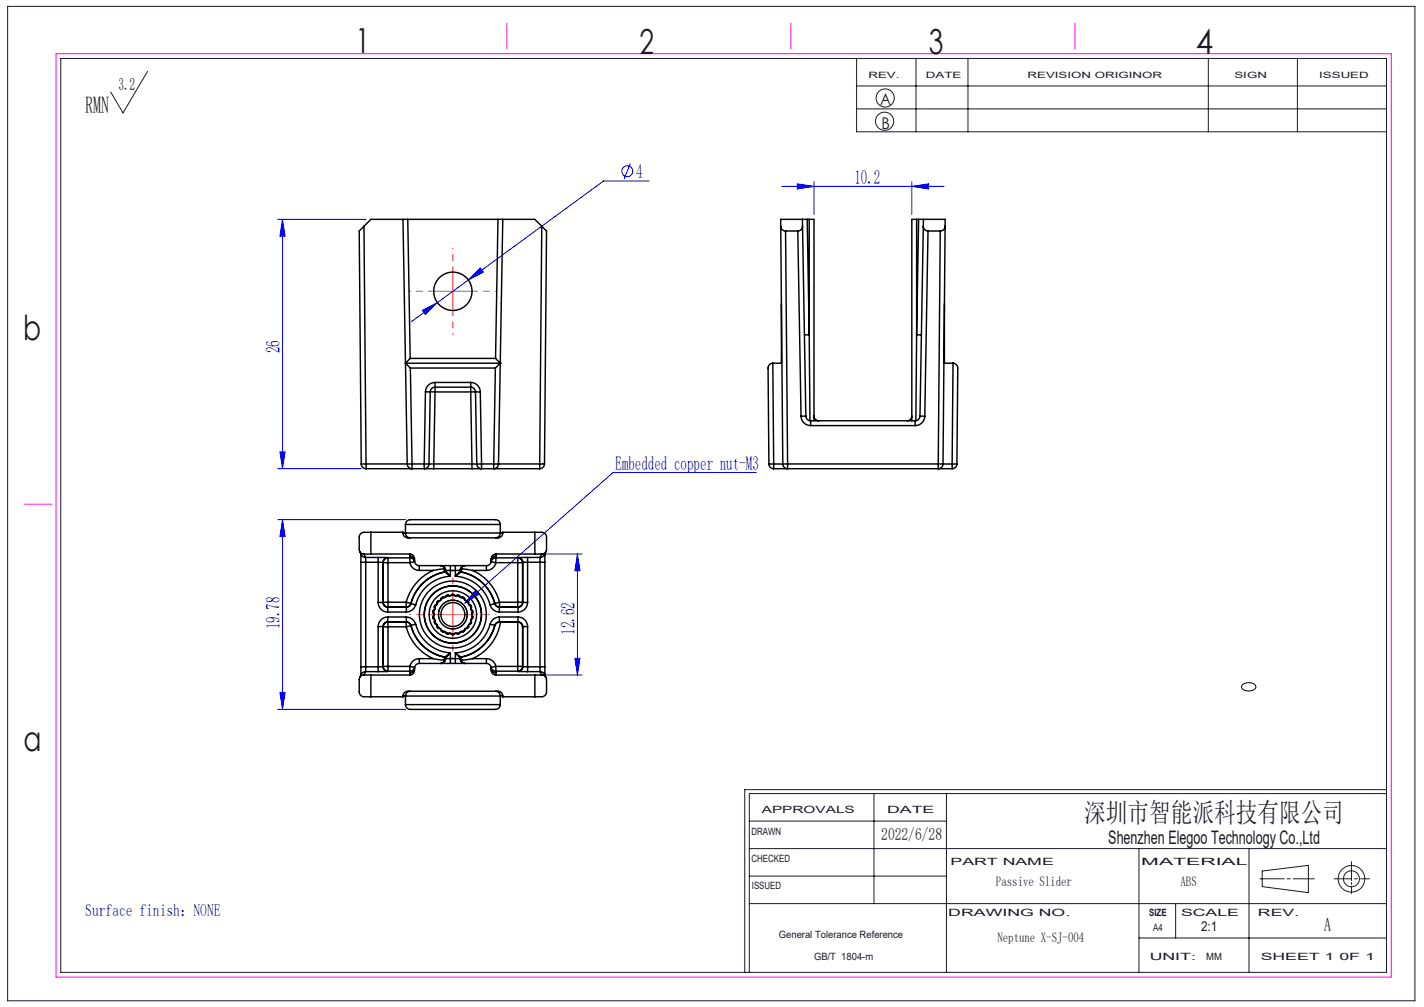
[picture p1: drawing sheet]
<svg xmlns="http://www.w3.org/2000/svg" width="297mm" height="210mm" viewBox="0 0 297 210" stroke-linecap="round" stroke-linejoin="round" font-family="sans-serif">
<g fill="none" stroke="#191924" stroke-width=".21">
<path d="M1.6 1.3h293.5v207.4h-293.5zM12.7 12.2h276.5v190.6h-276.5zM30.8 14.9l-5.1 8.6-2.6-4.3M178.7 12.2v15.3h110.5M178.7 17.9h110.5M191.1 12.2v15.3M201.9 12.2v15.3M252 12.2v15.3M270.6 12.2v15.3M178.7 22.7h110.5M156.3 177h132.9M156.3 171.2h41.1"/>
<path d="M182.3 165.5v22.9M197.4 165.5v37.3M237.6 177v25.8M260.5 177v25.8M281.9 179.7v4M289.2 165.5h-132.9v37.3M289.2 164.7h-133.9v38.1M156.3 188.4h132.9M156.3 182.7h41.1M237.6 195.6h51.6M245.2 188.4v7.2M262.8 183.3h5"/>
<path d="M263.3 181.6l9.6-1.1v5.7l-9.6-1.3zM268.5 183.3h.6M269.7 183.3h4.4M278.3 183.3h3.6M281.9 184v.4M281.9 184.8v1.5M282.5 183.3h.6M283.8 183.3h1.9"/>
<circle cx="184.5" cy="25.3" r="1.89"/>
<circle cx="184.6" cy="20.4" r="1.89"/>
<circle cx="281.9" cy="183.3" r="1.67"/>
<circle cx="281.9" cy="183.3" r="2.77"/>
</g>
<path d="M11.7 11.2h278.5v192.6h-278.5zM105.7 4.8v5.4M165 4.8v5.4M224.2 4.8v5.4M5.1 105.1h5.7" fill="none" stroke="#f0f" stroke-width=".21"/>
<g fill="none" stroke="#00f" stroke-width=".21">
<path d="M131.5 34.1l-1.3 3.2M135.4 37.7h-9.5l-28.2 20.7M163 38.9h33.9M166.3 38.3l3.5 .6-3.5 .5zM169.8 37.9v6.8M190.2 38.9l3.5-.6v1.1zM190.2 37.9v6.8M57.9 45.7h18.5M58.9 45.7l.6 3.5h-1.1zM58.9 45.7v52M97.7 58.4l2.5-2.5 .6 .9zM97.7 58.4l-11.9 8.7"/>
<path d="M88.1 64.7l3.1-1.6-2.5 2.5zM57.9 97.7h17.4M58.4 94.2h1.1l-.6 3.5zM157.8 98.5h-29.9l-30.9 27.3M57.9 108.4h26.7M58.9 108.4l.6 3.5h-1.1zM58.9 108.4v39.5M112.6 115.5h8.8M120.4 115.5l.6 3.5h-1.1zM120.4 115.5v25.3M99.2 123.1l.7 .8-2.9 1.9zM119.9 137.3h1.1l-.6 3.5z"/>
<path d="M57.9 147.9h26.7M58.4 144.4h1.1l-.6 3.5zM112.6 140.8h8.8"/>
<circle cx="130.8" cy="35.7" r="1.14"/>
</g>
<path d="M91.6 128.9a3 3 0 0 1 2.6-3.7 3 3 0 0 1 3.2 3.2 3 3 0 0 1-3.7 2.7M259.1 142.8a1.91 1.91 0 0 1 2.8 .4 1.58 1.58 0 0 1-2.2 .8l-.5-.3a.57 .57 0 0 1-.1-.9z" fill="none" stroke="#000" stroke-width=".21"/>
<path d="M94.5 55.7v-4M89.5 60.7h-4M94.5 65.7v4M99.5 60.7h4M89.5 128.2h-4M94.5 123.2v-4M94.5 133.2v4M99.5 128.2h4" fill="none" stroke="#f00" stroke-width=".21" stroke-dasharray="30.5 1.3 1.3 1.3" stroke-dashoffset="30.4"/>
<path d="M94.5 55.7v10M89.5 60.7h10M89.5 128.2h10M94.5 123.2v10" fill="none" stroke="#f00" stroke-width=".21"/>
<g fill="#00f">
<path d="M99.2 123.1l.7 .8-2.9 1.9z"/>
<path d="M88.1 64.7l.6 .9 2.5-2.5zM97.7 58.4l3.1-1.6-.6-.9zM166.3 38.3l3.5 .6-3.5 .5zM190.2 38.9l3.5-.6v1.1z"/>
<path d="M58.9 45.7l.6 3.5h-1.1zM58.4 94.2h1.1l-.6 3.5zM58.9 108.4l.6 3.5h-1.1zM58.4 144.4h1.1l-.6 3.5zM120.4 115.5l.6 3.5h-1.1zM119.9 137.3h1.1l-.6 3.5z"/>
</g>
<g fill="none" stroke="#000" stroke-width=".3">
<path d="M75.9 47.2l-1 1 .4 48.6M75.9 47.2l.4 49.6M84 45.7h1M84 45.7l.9 51.1M84 45.7h-6.6l-1.5 1.5M85 45.7h18.9M85 45.7l.6 29M103.9 45.7h1M103.9 45.7l-.5 29M104.9 45.7l-.9 51.1M104.9 45.7h6.7l1.4 1.5M113 47.2l1 1-.4 48.6"/>
<path d="M113 47.2l-.4 49.6M162.8 47.2a1.01 1.01 0 0 0 1 1M162.8 47.2l.5 49.6M163.8 48.2h2.6M163.8 48.2l.5 48.6M166.4 48.2l.7 38.6M167.4 45.7h1M167.4 45.7h-4.6v1.5M167.4 45.7v1.5M167.4 47.2a.97 .97 0 0 1-1 1M167.4 47.2l.7 39.6M168.4 45.7h.4"/>
<path d="M168.4 45.7l.4 24.1M168.8 45.7h1v42M168.8 45.7v24.1M191.2 45.7h-1v42M191.2 45.7h.4M191.2 45.7v24.1M191.6 45.7h1M191.6 45.7l-.4 24.1M192.6 47.2a.97 .97 0 0 0 1 1M192.6 45.7h4.5l-.4 51.1M192.6 45.7l-.7 41.1M193.6 48.2h2.5"/>
<path d="M193.6 48.2l-.7 38.6M196.1 48.2l-.4 48.6M197.1 47.2a1.01 1.01 0 0 1-1 1M84.6 75.7h.1M84.6 75.7l1 1.1M84.6 75.7h19.7M85.6 74.7l-1 1M85.6 74.7h17.8M85.6 76.8h17.7M85.6 76.8l.3 20M90.7 79.8a2 2 0 0 0-2 1.9M90.7 79.8v.9"/>
<path d="M90.7 79.8h7.5M98.2 79.8a2 2 0 0 1 2 1.9M98.2 79.8v.9M103.3 76.8l-.3 20M103.4 74.7l.9 1M104.3 75.7h.1M104.3 75.7l-1 1.1M161.2 75.7a1 1 0 0 0-1 1.1l.2 20M161.2 75.7l.2 21.1M163 63.4v12.3h-1.8M168.8 69.8h-1M168.8 69.8l.1 17.9"/>
<path d="M191.2 69.8h1M191.2 69.8l-.2 17.9M197 63.4v12.3h1.8M198.8 75.7a1 1 0 0 1 1 1.1l-.2 20M198.8 75.7l-.2 21.1M75.3 96.8h1M75.3 96.8a1 1 0 0 0 1 .9M76.3 96.8v.9M76.3 96.8h8.6M76.3 97.7h12.2M85.9 96.8h-1M85.9 96.8v.9a.86 .86 0 0 1-1-.9"/>
<path d="M85.9 96.8h2.6M88.5 96.8h1M88.5 96.8v.9M88.5 97.7h2M88.7 81.7h1M88.7 81.7l-.2 15.1M89.5 96.8a1 1 0 0 1-1 .9M89.7 81.7h1M89.7 81.7l-.2 15.1M90.5 96.8h-1M90.5 96.8v.9M90.5 96.8h7.9"/>
<path d="M90.5 97.7h7.9M90.7 80.7a1 1 0 0 0-1 1M90.7 80.7v1M90.7 80.7h7.5M90.7 81.7h7.5M90.7 81.7l-.2 15.1M98.2 80.7a1 1 0 0 1 1 1M98.2 80.7v1M98.2 81.7l.2 15.1M98.4 96.8h1M98.4 96.8v.9M98.4 97.7h2"/>
<path d="M99.2 81.7h-1M99.2 81.7l.2 15.1M99.4 96.8a1 1 0 0 0 1 .9M100.2 81.7h-1M100.2 81.7l.2 15.1M100.4 96.8h-1M100.4 96.8v.9M100.4 96.8h2.6M100.4 97.7h12.2M103 96.8h1M103 96.8v.9a.86 .86 0 0 0 1-.9M104 96.8h8.6"/>
<path d="M112.6 96.8h1M112.6 96.8v.9M113.6 96.8a1 1 0 0 1-1 .9M160.4 96.8h1M160.4 96.8a1 1 0 0 0 1 .9M161.4 96.8v.9M161.4 96.8h1.9M161.4 97.7h37.2M163.3 96.8h1M163.3 96.8a.86 .86 0 0 0 1 .9v-.9M164.3 96.8h31.4M167.1 86.8a2 2 0 0 0 2 2"/>
<path d="M168.1 86.8h-1M168.1 86.8a1 1 0 0 0 1 .9M169.1 87.7v1.1M169.1 88.8h21.8M169.1 87.7h21.8M169.8 86.7a1 1 0 0 0 1 1M190.2 86.7a1 1 0 0 1-1 1M190.9 87.7v1.1M191.9 86.8h1M191.9 86.8a1 1 0 0 1-1 .9M192.9 86.8a2 2 0 0 1-2 2M195.7 96.8h1"/>
<path d="M195.7 96.8v.9a.86 .86 0 0 0 1-.9M196.7 96.8h1.9M198.6 96.8v.9M199.6 96.8h-1M199.6 96.8a1 1 0 0 1-1 .9M75 115l.6 1 .7 .3M75.3 115.5v1.8M75.3 117.3h1M75.3 117.3v21.8M75.9 115.6l.4 .7M76.3 116.3v1M76.3 116.3h2.6"/>
<path d="M76.3 117.3h2.6M76.3 117.3v21.8M77.4 111h-1.5a1.01 1.01 0 0 0-1 1v2.6a.98 .98 0 0 0 1 1M77.4 111v4.5M77.4 115.5l-1.5 .1M77.4 115.5h8.1M77.4 111h6.6M78.9 116.3h2M78.9 117.3h1M78.9 116.3v1M78.9 117.3v8.3M79.9 117.3v8.3"/>
<path d="M79.9 117.3h.1M79.9 117.3h1M80.9 116.3a1 1 0 0 0-1 1M80.9 116.3h.1M80.9 116.3v1M80.9 116.3h4.6M80.9 117.3h4.6M80.9 117.3v8.3M84 111.2a1 1 0 0 0 1 1h18.9a1 1 0 0 0 1-1M84 111.2h20.9M84 111v.2M84 111l.4 .2"/>
<path d="M84.6 109.4h19.7M85.5 115.5a1.09 1.09 0 0 1 1 1.5M85.5 116a1 1 0 0 1 1 1M85.5 116v.3M85.5 115.5v.5M85.5 116.3a.82 .82 0 0 1 .9 .9l-.9 .1M85.5 116.3v1M85.5 117.3a2 2 0 0 0 2 1.7M85.6 112.2a.99 .99 0 0 1-1-1v-1.8a1 1 0 0 1 1-1h17.7a1 1 0 0 1 1 1v1.8a.99 .99 0 0 1-.9 1M86.5 117a1 1 0 0 0 1 1M87.5 118v1M87.5 118h14"/>
<path d="M87.5 119h2.9M90.4 119a10.1 10.1 0 0 0-5.7 6.6M91.9 118l.8 .3M91.9 118a1 1 0 0 1 1 1M92.6 118.6l-2.2 .4M92.6 118.6l.1 .5M92.7 118.3l.2 .7M92.7 118.3l-.1 .3M92.7 119.1v.2M92.7 119.3h.1M92.7 119.3a9.1 9.1 0 0 0-7 6.5M92.8 119.3l1.1 .9"/>
<path d="M92.8 119.3a9 9 0 0 0-7.1 6.6M92.9 119v.1M92.9 119l-.2 .1M92.9 119h.1M92.9 119.1l-.2 .2M92.9 119.1h.1M92.9 119h1M92.9 119.1l-.1 .2M92.9 119.1l1 1.1M93.9 118v1M93.9 119h1.1M93.9 119v1.2"/>
<path d="M95 118v1M95 119h1M95 119v1.2M96 119.1l-1 1.1M96 119.1l.1 .2M96 119h.1M96 119v.1M96 119.1l.2 .2M96 119.1h.1M96 119l.2 .1M96.1 119.3l-1.1 .9M96.1 119.3a9 9 0 0 1 7.1 6.6"/>
<path d="M96.2 119.3h-.1M96.2 119.3a9.1 9.1 0 0 1 7 6.5M96.2 119.1v.2M96.3 118.3l-.3 .7M96.3 118.3v.3M96.3 118.6l2.2 .4M96.3 118.6l-.1 .5M97 118a1 1 0 0 0-1 1M97 118l-.7 .3M98.5 119a10.1 10.1 0 0 1 5.7 6.6M98.5 119h3M101.5 118v1"/>
<path d="M102.5 117a1 1 0 0 1-1 1M103.4 116.3a.82 .82 0 0 0-.9 .9l.9 .1M103.4 116.3v1M103.4 117.3a2 2 0 0 1-1.9 1.7M103.4 116.3h4.6M103.4 117.3h4.6M103.5 115.5a1.09 1.09 0 0 0-1 1.5M103.5 116a1 1 0 0 0-1 1M103.5 116l-.1 .3M103.5 115.5h8.1M103.5 115.5v.5M104.9 111v.2"/>
<path d="M104.9 111l-.3 .2M104.9 111h6.7M108 116.3a1 1 0 0 1 1 1M108 117.3h1M108 116.3v1M108 117.3v8.3M108 116.3h.1M109 117.3v8.3M109 117.3h.1M110 116.3h-2M110 116.3v1M110 117.3h-1"/>
<path d="M110 116.3h2.6M110 117.3h2.6M110 117.3v8.3M111.6 111h1.4a1.01 1.01 0 0 1 1 1v2.6a.98 .98 0 0 1-1 1M111.6 111v4.5M111.6 115.5l1.4 .1M112.6 117.3h1M112.6 117.3v21.8M112.6 116.3v1M113 115.6l-.4 .7M113.6 117.3v21.8M113.6 115.5v1.8"/>
<path d="M113.9 115l-.5 1-.8 .3M75.3 139.1v1.7M75.3 139.1h1M76.3 139.1v1M76.3 139.1h2.6M78.9 139.1v1M78.9 125.6h1M78.9 125.6a2 2 0 0 0 2 2M78.9 130.7h1M78.9 130.7v8.4M79.9 139l-1 .1M79.9 139a1 1 0 0 0 1 1"/>
<path d="M79.9 125.6a1 1 0 0 0 1 1M79.9 130.7v8.3M79.9 130.7h.1M79.9 125.6h1M79.9 130.7h1M79.9 139h1M79.9 125.6h.1M79.9 139h.1M80.9 128.7a2 2 0 0 0-2 2M80.9 126.6v1M80.9 128.7v1M80.9 129.7a1 1 0 0 0-1 1"/>
<path d="M80.9 128.7h3.9M80.9 127.6h3.9M80.9 126.6h3.9M80.9 129.7h3.9M80.9 129.7h.1M80.9 125.6v1M80.9 129.7v1M80.9 139v1M80.9 140h4.6M80.9 140h.1M80.9 126.6h.1M80.9 129.7h3.8"/>
<path d="M80.9 126.6h3.8M80.9 130.7v8.3M80.9 125.6h3.8M80.9 130.7h3.8M80.9 139h4.6M84.7 129.7a1 1 0 0 1 1 .8M84.7 126.6h.1M84.7 125.6l1 .2M84.7 125.6v1M84.7 129.7v1M84.7 130.7a10.1 10.1 0 0 0 5.7 6.7M84.8 128.7a2 2 0 0 1 1.9 1.5"/>
<path d="M84.8 126.6v1M84.8 128.7v1M84.8 129.7a1 1 0 0 1 .9 .7M84.8 129.7h-.1M85.5 140v.4M85.5 139l.9 .1a.82 .82 0 0 1-.9 .9M85.5 139v1M85.7 125.8v.1M85.7 125.8a1 1 0 0 1-1 .8M85.7 130.5a9.1 9.1 0 0 0 7 6.6M85.7 130.5l-1 .2M85.7 125.9l1 .2"/>
<path d="M85.7 130.4a9 9 0 0 0 7.1 6.6M85.7 125.9a1 1 0 0 1-.9 .7M85.7 130.4v.1M86.5 139.4a1.1 1.1 0 0 1-1 1.4M86.5 139.4a1 1 0 0 1-1 1M86.7 130.2l-1 .2M86.7 130.2a8 8 0 0 0 7.2 6M86.7 126.1a2 2 0 0 1-1.9 1.5M87.5 138.4a1 1 0 0 0-1 1M87.5 137.4v1M87.5 137.4a2 2 0 0 0-2 1.6M87.5 138.4h14"/>
<path d="M87.5 137.4h2.9M90.4 137.4l2.2 .3M91.4 125.3a.45 .45 0 0 0 .5-.1 .45 .45 0 0 0 .2-.5l.3-.2a.45 .45 0 0 0 .5 .1 .45 .45 0 0 0 .2-.4l.4-.1a.45 .45 0 0 0 .4 .2 .45 .45 0 0 0 .4-.3h.4a.45 .45 0 0 0 .3 .3 .45 .45 0 0 0 .5-.2l.3 .1a.45 .45 0 0 0 .3 .4 .45 .45 0 0 0 .5-.1l.3 .2a.45 .45 0 0 0 .1 .5 .45 .45 0 0 0 .5 .1l.3 .3a.45 .45 0 0 0 0 .5 .45 .45 0 0 0 .4 .2l.1 .3a.45 .45 0 0 0-.1 .5 .45 .45 0 0 0 .4 .3v.4a.45 .45 0 0 0-.2 .4 .45 .45 0 0 0 .2 .4v.4a.45 .45 0 0 0-.4 .3 .45 .45 0 0 0 .1 .5l-.1 .3a.45 .45 0 0 0-.5 .2 .45 .45 0 0 0 0 .5l-.2 .3a.45 .45 0 0 0-.5 0 .45 .45 0 0 0-.1 .5l-.4 .2a.45 .45 0 0 0-.4-.1 .45 .45 0 0 0-.3 .4l-.4 .1a.45 .45 0 0 0-.4-.2 .45 .45 0 0 0-.4 .4l-.4-.1a.45 .45 0 0 0-.3-.3 .45 .45 0 0 0-.5 .2l-.3-.1a.45 .45 0 0 0-.3-.4 .45 .45 0 0 0-.5 .1l-.3-.2a.45 .45 0 0 0-.1-.5 .45 .45 0 0 0-.5-.1l-.2-.3a.45 .45 0 0 0 0-.5 .45 .45 0 0 0-.5-.2l-.1-.3a.45 .45 0 0 0 .1-.5 .45 .45 0 0 0-.4-.3v-.4a.45 .45 0 0 0 .2-.4 .45 .45 0 0 0-.2-.4v-.3a.45 .45 0 0 0 .4-.4 .45 .45 0 0 0-.1-.4l.1-.4a.45 .45 0 0 0 .5-.2 .45 .45 0 0 0 0-.5zM92.6 137.7l.1 .3M92.7 138l-.8 .4M92.7 137.2l-.1 .5M92.7 137.2l.2 .2M92.7 137.1l.2 .2M92.7 137.1v.1M92.8 137l.1 .2M92.8 137l-.1 .1M92.9 137.4l-.2 .6"/>
<path d="M92.9 137.4h.1M92.9 137.3v.1M92.9 137.4h1M92.9 137.4a1 1 0 0 1-1 1M92.9 137.2v.2M92.9 137.2v.1M93.9 137.4v1M93.9 120.2a8 8 0 0 0-7.2 5.9M93.9 136.2l-1.1 .8M93.9 136.2l-1 1M93.9 137.4h1.1M93.9 136.2v1.2"/>
<path d="M95 137.4v1M95 137.4h1M95 120.2a8 8 0 0 1 7.2 5.9M95 136.2l1.1 .8M95 136.2l1 1M95 136.2v1.2M96 137.4a1 1 0 0 0 1 1M96 137.4h.1M96 137.2v.2M96 137.2v.1M96 137.3v.1M96 137.4l.3 .6"/>
<path d="M96.1 137l-.1 .2M96.1 137l.1 .1M96.2 137.1l-.2 .2M96.2 137.1v.1M96.2 137.2l.1 .5M96.2 137.2l-.2 .2M96.3 138l.7 .4M96.3 137.7v.3M98.5 137.4l-2.2 .3M98.5 137.4h3M101.5 138.4a1 1 0 0 1 1 1M101.5 137.4v1"/>
<path d="M101.5 137.4a2 2 0 0 1 1.9 1.6M102.2 130.2l1 .2M102.2 130.2a8 8 0 0 1-7.2 6M102.2 126.1a2 2 0 0 0 1.9 1.5M102.5 139.4a1.1 1.1 0 0 0 1 1.4M102.5 139.4a1 1 0 0 0 1 1M103.2 125.9l-1 .2M103.2 130.4a9 9 0 0 1-7.1 6.6M103.2 125.9a1 1 0 0 0 .9 .7M103.2 130.4v.1M103.2 125.8v.1M103.2 125.8a1 1 0 0 0 1 .8"/>
<path d="M103.2 130.5a9.1 9.1 0 0 1-7 6.6M103.4 140l.1 .4M103.4 139l-.9 .1a.82 .82 0 0 0 .9 .9M103.4 139v1M103.4 140h4.6M103.4 139h4.6M104.1 128.7a2 2 0 0 0-1.9 1.5M104.1 126.6v1M104.1 128.7v1M104.1 129.7a1 1 0 0 0-.9 .7M104.1 129.7h.1M104.1 128.7h3.9"/>
<path d="M104.1 127.6h3.9M104.1 126.6h3.9M104.1 129.7h3.9M104.2 126.6h-.1M104.2 125.6l-1 .2M104.2 125.6v1M104.2 126.6h3.8M104.2 125.6h3.8M104.2 129.7a1.01 1.01 0 0 0-1 .8M104.2 129.7h3.8M104.4 129.7a10.1 10.1 0 0 1-5.9 7.7M108 129.7a1.01 1.01 0 0 1 1 1"/>
<path d="M108 125.6h1M108 125.6v1M108 139h1M108 139v1M108 140h.1M108 126.6h.1M108 129.7v9.3M108 128.7a2 2 0 0 1 2 2M108 126.6v1M108 129.7a1 1 0 0 1 1 1M108 128.7v1M108 129.7h.1"/>
<path d="M109 125.6a1 1 0 0 1-1 1M109 139a1 1 0 0 1-1 1M109 125.6h.1M109 130.7v8.3M109 139h.1M109 139l1 .1M109 125.6h1M109 130.7h1M109 130.7h.1M110 139.1v1M110 125.6a2 2 0 0 1-2 2M110 139.1h2.6"/>
<path d="M110 130.7v8.4M112.6 139.1v1M112.6 139.1h1M113.6 139.1v1.7M75.9 140.8a.97 .97 0 0 0-1 .9v2.6a1.01 1.01 0 0 0 1 1h1.5M75.9 140.8h1.5M76.3 140.1l-.7 .3-.6 .9M76.3 140.1h2.6M76.3 140.1l-.4 .7M77.4 140.8v4.5M77.4 145.3h6.6M77.4 140.8h8.1"/>
<path d="M80.9 140l-2 .1M84 145.2a1 1 0 0 1 1-1h18.9a1 1 0 0 1 1 1M84 145.2v.1M84 145.2h20.9M84.4 145.2l-.4 .1M84.6 146.9a1 1 0 0 0 1 1h17.7a1 1 0 0 0 1-1M84.6 146.9h19.7M85.5 140.4v.4M85.6 144.2a.99 .99 0 0 0-1 1v1.7M103.4 144.2a.99 .99 0 0 1 .9 1v1.7M103.5 140.4v.4M103.5 140.8h8.1"/>
<path d="M104.6 145.2l.3 .1M104.9 145.2v.1M104.9 145.3h6.7M108 140l2 .1M110 140.1h2.6M111.6 140.8v4.5M112.6 140.1l.8 .3 .5 .9M112.6 140.1l.4 .7M113 140.8a.97 .97 0 0 1 1 .9v2.6a1.01 1.01 0 0 1-1 1h-1.4M113 140.8h-1.4"/>
<circle cx="94.5" cy="60.7" r="4"/>
<circle cx="94.5" cy="128.2" r="3"/>
<circle cx="94.5" cy="128.2" r="2.5"/>
<circle cx="94.5" cy="128.2" r="4"/>
<circle cx="94.5" cy="128.2" r="4.9"/>
<circle cx="94.5" cy="128.2" r="6"/>
<circle cx="94.5" cy="128.2" r="5.9"/>
<circle cx="94.5" cy="128.2" r="7"/>
</g>
<g font-size="7.2" fill="#191924">
<text x="74.1" y="11">1</text>
<text x="133.4" y="11.2">2</text>
<text x="193.7" y="11.3">3</text>
<text x="249.4" y="11.3">4</text>
<text x="4.8" y="70.9">b</text>
<text x="4.9" y="156.5">a</text>
</g>
<text font-size="5.6" fill="#191924" x="226.2" y="171.5">深圳市智能派科技有限公司</text>
<text font-size="4.9" fill="#191924" x="17.8" y="23.5">RMN</text>
<g font-size="4.1" fill="#00f">
<text x="132.7" y="37.2">4</text>
<text x="178.2" y="38.3">10.2</text>
<text x="58.3" y="73.7" transform="rotate(-90 58.3 73.7)">26</text>
<text x="128.3" y="97.9">Embedded copper nut-M3</text>
<text x="58.3" y="131.3" transform="rotate(-90 58.3 131.3)">19.78</text>
<text x="119.9" y="132.4" transform="rotate(-90 119.9 132.4)">12.62</text>
</g>
<g font-size="3.9" fill="#191924">
<text x="231.2" y="176">Shenzhen Elegoo Technology Co.,Ltd</text>
<text x="276.1" y="194.2">A</text>
</g>
<g font-size="3.5" fill="#191924">
<text x="24.7" y="18.7">3.2</text>
<text x="183.8" y="175.2">2022/6/28</text>
</g>
<text font-size="3.5" fill="#00f" x="17.8" y="191.1">Surface finish：NONE</text>
<g font-size="3.4" fill="#191924">
<text x="183.6" y="22">A</text>
<text x="183.8" y="27">B</text>
</g>
<g font-size="2.8" fill="#191924">
<text x="207.7" y="184.7">Passive Slider</text>
<text x="246.2" y="184.8">ABS</text>
<text x="208" y="196.5">Neptune X-SJ-004</text>
<text x="250.5" y="194.2">2:1</text>
</g>
<g font-size="2.1" fill="#191924">
<text x="158.9" y="169.5">APPROVALS</text>
<text x="185" y="169.5">DATE</text>
<text x="156.7" y="174.2">DRAWN</text>
<text x="156.7" y="179.7">CHECKED</text>
<text x="156.8" y="185.4">ISSUED</text>
<text x="198.2" y="180.4">PART NAME</text>
<text x="238" y="180.4">MATERIAL</text>
<text x="197.8" y="191">DRAWING NO.</text>
<text x="239.7" y="191">SIZE</text>
<text x="246.3" y="191">SCALE</text>
<text x="262.4" y="191">REV.</text>
<text x="162.4" y="195.6">General Tolerance Reference</text>
<text x="240.5" y="194.1">A4</text>
<text x="169.8" y="200.2">GB/T 1804-m</text>
<text x="239.8" y="200.2">UNIT:</text>
<text x="251.6" y="200.2">MM</text>
<text x="262.9" y="200.2">SHEET 1 0F 1</text>
</g>
<g font-size="1.8" fill="#191924">
<text x="181.1" y="16.3">REV.</text>
<text x="193.1" y="16.3">DATE</text>
<text x="214.3" y="16.3">REVISION ORIGINOR</text>
<text x="257.5" y="16.3">SIGN</text>
<text x="275.1" y="16.3">ISSUED</text>
</g>
</svg>
